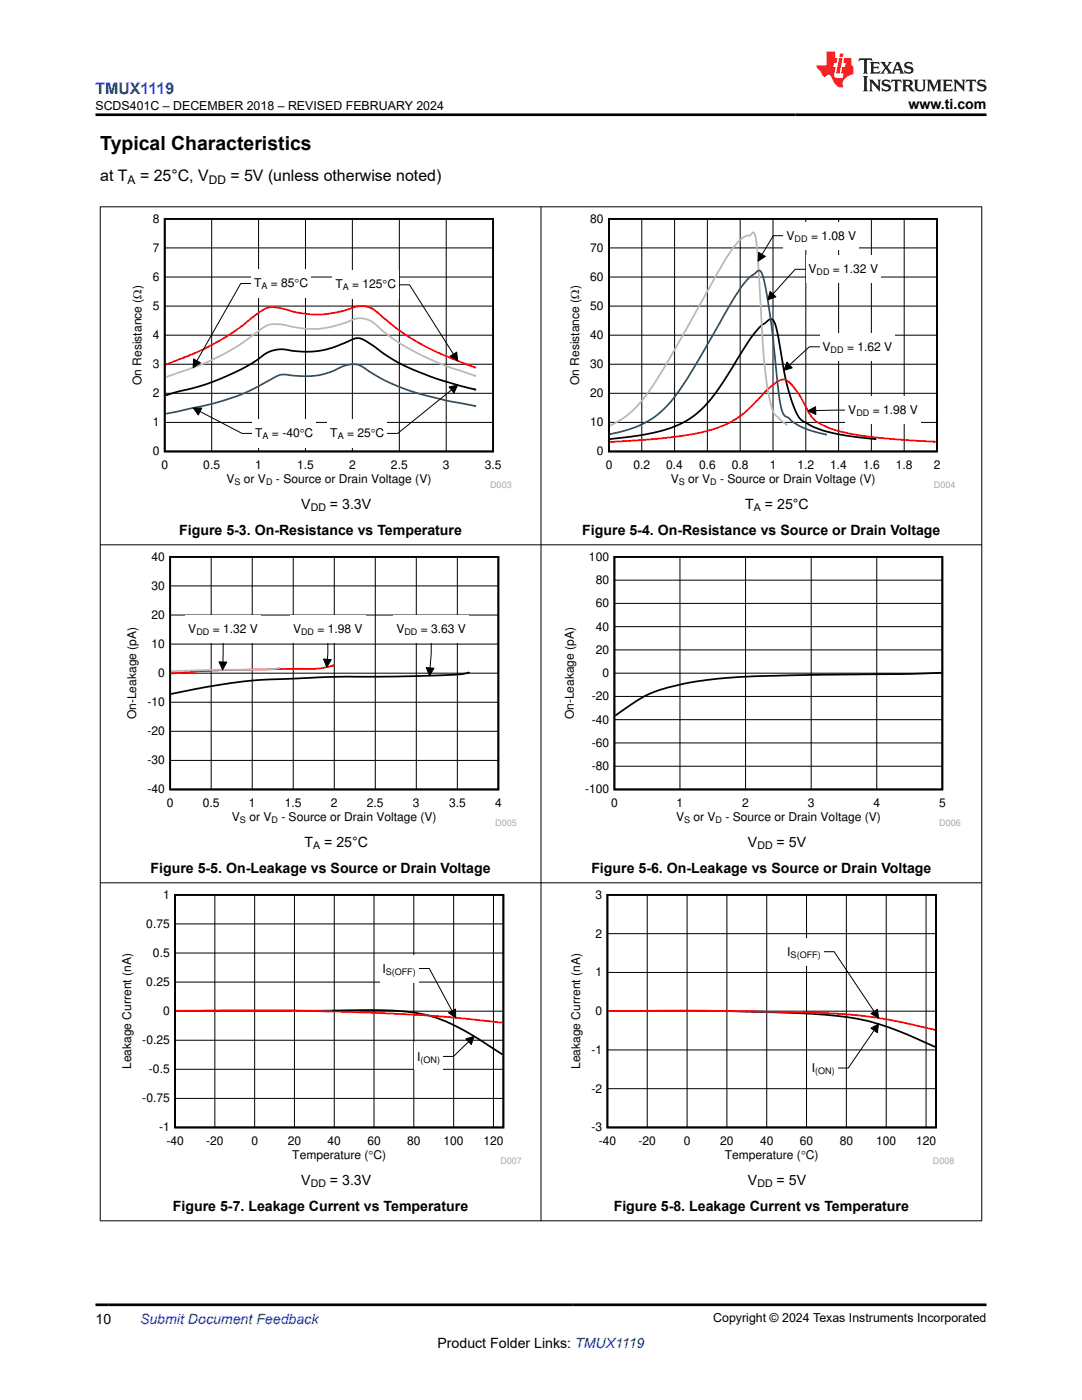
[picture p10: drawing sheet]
<svg xmlns="http://www.w3.org/2000/svg" width="216mm" height="279mm" viewBox="0 0 216 279" stroke-linecap="round" stroke-linejoin="round" font-family="sans-serif">
<path d="M32.9 43.7h65.5v46.4h-65.5zM94.7 77.7h.1l-7.1-1.9-4.1-1.6-3.6-1.6-3.9-2.4a17.4 17.4 0 0 0-4.4-2.7 7.5 7.5 0 0 0-3.3 1.1l-2.1 .8-2.3 .6-2.3 .2-2.6-.1a11.6 11.6 0 0 0-4.3-.2h-.3a15.7 15.7 0 0 0-4.1 2.5l-3.4 1.8-4.9 2.1-2.5 .9-6.6 1.7" fill="none" stroke="#000" stroke-width=".35"/>
<g fill="none" stroke="#000" stroke-width=".2">
<path d="M32.9 55.3h65.5M32.9 49.5h65.5M42.2 43.7v46.4M51.6 43.7v46.4M61 43.7v46.4M70.3 43.7v46.4M79.7 43.7v46.4M89 43.7v46.4M32.9 78.5h65.5M32.9 72.7h65.5M32.9 66.9h65.5M32.9 61.1h65.5"/>
<path d="M89.6 77.2l1.7-.4-.7 1.6zM90.1 77.8l-10.8 8.7h-2.1M32.9 84.3h65.5"/>
</g>
<path d="M33 72.8l5.5-2.2 2.9-1.3 4.1-2.3 3.6-2.6a15.3 15.3 0 0 1 4.6-3.1 15.6 15.6 0 0 1 5.4 1l2.3 .4a22 22 0 0 0 9.8-1.5 4.8 4.8 0 0 1 4.7 1.6l4.1 3.4 4.4 2.7 3.6 1.7 6.8 2.8-.1-.1" fill="none" stroke="#f00" stroke-width=".35"/>
<path d="M94.7 75h.1l-6.1-2.1-4.3-1.9-4.7-2.5-3.6-2.7a5.6 5.6 0 0 0-4.6-2.3l-5.7 1.8a19.9 19.9 0 0 1-9.5-.5 5.1 5.1 0 0 0-4.9 1.4l-3.6 2.6-4.1 2.4-3.9 1.7-6.8 2.4" fill="none" stroke="#b8b8b8" stroke-width=".35"/>
<path d="M94.7 81h.1l-5.6-1-7.4-2-4.6-1.9-3.9-2.2a4.9 4.9 0 0 0-6.2-.2 17.5 17.5 0 0 1-10.5 1l-1.3 .4-5.7 3-3.3 1.3-4.9 1.4-8.4 1.8" fill="none" stroke="#295c75" stroke-width=".35"/>
<path d="M89.6 77.2l1.7-.4-.7 1.6z" fill="#000"/>
<path d="M65.4 83.6h11.8v5.8h-11.8z" fill-rule="evenodd" fill="#fff"/>
<path d="M89.8 71.1l1.3-.8 .2 1.7z" fill="#000"/>
<path d="M79.6 56.8h2.1l8.8 13.9M89.8 71.1l1.3-.8 .2 1.7z" fill="none" stroke="#000" stroke-width=".2"/>
<path d="M66.4 54h13.2v5.7h-13.2z" fill-rule="evenodd" fill="#fff"/>
<path d="M38.6 71.6l1.4 .8-1.5 1z" fill="#000"/>
<path d="M50.2 56.6h-2.2l-8.7 15.4M38.6 71.6l1.4 .8-1.5 1z" fill="none" stroke="#000" stroke-width=".2"/>
<path d="M50.2 53.7h11.8v5.7h-11.8z" fill-rule="evenodd" fill="#fff"/>
<path d="M38.5 81.4h1.8l-.7 1.4z" fill="#000"/>
<path d="M38.5 81.4h1.8l-.7 1.4zM39.9 82.1l8.4 4.4h2.1" fill="none" stroke="#000" stroke-width=".2"/>
<g fill="#fff">
<path d="M50.4 83.6h12.7v5.8h-12.7z" fill-rule="evenodd"/>
<path d="M113.3 42.7h77.3v54.8h-77.3z" fill-rule="evenodd"/>
</g>
<path d="M121.5 43.7h65.5v46.4h-65.5zM121.7 87.6l5.6-.6 3.1-.6 3-.9 2.9-1.2a21.2 21.2 0 0 0 8-8l3.7-6.1a18 18 0 0 1 5.5-6.4l.3-.1a1 1 0 0 1 .9 .9l1.1 5.3a43.9 43.9 0 0 0 3.3 12.8 5.8 5.8 0 0 0 2.8 2.3l2.5 1 2.8 .7 7.5 .9h-.2" fill="none" stroke="#000" stroke-width=".35"/>
<g fill="none" stroke="#000" stroke-width=".2">
<path d="M121.5 55.3h65.5M121.5 49.5h65.5M128.1 43.7v46.4M134.6 43.7v46.4M141.1 43.7v46.4M147.7 43.7v46.4M154.2 43.7v46.4M160.8 43.7v46.4M167.3 43.7v46.4M173.9 43.7v46.4M180.4 43.7v46.4M121.5 78.5h65.5"/>
<path d="M121.5 72.7h65.5M121.5 66.9h65.5M121.5 61.1h65.5M157 72.3l1.1 1.1-1.7 .5zM163.6 69.2h-2.1l-3.9 3.6M121.5 84.3h65.5"/>
</g>
<path d="M186.3 88.1l.2 .1-10.7-.8-4.6-.6-2.7-.5a14.1 14.1 0 0 1-6.2-2.7l-1.1-1.6a15.8 15.8 0 0 0-4.3-6.1 2.69 2.69 0 0 0-2.7 .9l-2.4 2.4a20.4 20.4 0 0 1-13.5 7.4l-7.1 1-9.5 .6" fill="none" stroke="#f00" stroke-width=".35"/>
<path d="M156.9 84.7l.1 .1-.3-.3a9.7 9.7 0 0 1-2.5-2.5l-.6-2.1a96.3 96.3 0 0 1-1.7-17.5 142.8 142.8 0 0 0-1.2-15.4l-.3-.6-.3 .1a1 1 0 0 1-1.2 .6 12.6 12.6 0 0 0-4.4 5.1l-10.6 18.8-4.1 6.7-1.6 2.2-2 2.1-2 1.6-2.5 1.3" fill="none" stroke="#b8b8b8" stroke-width=".35"/>
<path d="M121.7 86.7l3.8-1 3-1.2 2.7-1.8 2.2-2 1.6-2 2.4-3.5 9.1-15.8a14.1 14.1 0 0 1 4.9-5.4 .8 .8 0 0 1 .7 .8 130.9 130.9 0 0 1 2.9 20.1l.5 4.7 .4 1.9a2.34 2.34 0 0 0 1.6 2 14.5 14.5 0 0 0 7.3 3.2h-.1" fill="none" stroke="#295c75" stroke-width=".35"/>
<path d="M157 72.3l1.1 1.1-1.7 .5z" fill="#000"/>
<path d="M163.6 66.5h15v5.4h-15z" fill-rule="evenodd" fill="#fff"/>
<path d="M161.2 82l1.5-.8 .1 1.5z" fill="#000"/>
<path d="M161.2 82l1.5-.8 .1 1.5zM168.7 81.8l-5.9 .1" fill="none" stroke="#000" stroke-width=".2"/>
<path d="M168.7 79.1h15v5.5h-15z" fill-rule="evenodd" fill="#fff"/>
<path d="M151.4 50.4l1.3 .8-1.4 .9z" fill="#000"/>
<path d="M151.4 50.4l1.3 .8-1.4 .9zM156.4 47h-2.1l-2.2 3.8" fill="none" stroke="#000" stroke-width=".2"/>
<path d="M156.4 44.3h15v5.5h-15z" fill-rule="evenodd" fill="#fff"/>
<path d="M153.7 58.2l1.1 1-1.6 .7z" fill="#000"/>
<path d="M153.7 58.2l1.1 1-1.6 .7zM160.8 53.7h-2.1l-4.5 5" fill="none" stroke="#000" stroke-width=".2"/>
<g fill="#fff">
<path d="M160.8 51h15v5.5h-15z" fill-rule="evenodd"/>
<path d="M24.9 110.2h78.2v54.7h-78.2z" fill-rule="evenodd"/>
</g>
<path d="M34 111.1h65.4v46.5h-65.4zM93.4 134.3l.1-.1-.4 .1a122.8 122.8 0 0 1-14.9 .7l-11.5 .1-6.6 .3a117.5 117.5 0 0 0-26 3.1" fill="none" stroke="#000" stroke-width=".35"/>
<g fill="none" stroke="#000" stroke-width=".2">
<path d="M34 116.9h65.5M42.1 111.1v46.5M50.3 111.1v46.5M58.5 111.1v46.5M66.7 111.1v46.5M74.9 111.1v46.5M83.1 111.1v46.5M91.3 111.1v46.5M34 134.3h65.5M34 128.5h65.5M34 122.7h65.5M43.7 132.1h1.6l-.9 1.6z"/>
<path d="M44.5 128.3v3.8M34 151.8h65.5M34 145.9h65.5M34 140.1h65.5"/>
</g>
<path d="M66.4 132.8h.2a18.9 18.9 0 0 1-7.5 .7l-10.4 .2a164.7 164.7 0 0 0-14.6 .7" fill="none" stroke="#f00" stroke-width=".35"/>
<path d="M55.6 133.3h.1l-2.7 .3-10.2 .1-8.7 .3" fill="none" stroke="#b8b8b8" stroke-width=".35"/>
<path d="M43.7 132.1h1.6l-.9 1.6z" fill="#000"/>
<path d="M37 122.9h15v5.4h-15z" fill-rule="evenodd" fill="#fff"/>
<path d="M64.5 131.5l1.6 .1-.9 1.5z" fill="#000"/>
<path d="M64.5 131.5l1.6 .1-.9 1.5zM65.4 128.3l-.1 3.3" fill="none" stroke="#000" stroke-width=".2"/>
<path d="M57.9 122.9h15v5.4h-15z" fill-rule="evenodd" fill="#fff"/>
<path d="M85.1 133.2l1.5 .2-.9 1.5z" fill="#000"/>
<path d="M85.1 133.2l1.5 .2-.9 1.5zM86 128.3l-.2 5" fill="none" stroke="#000" stroke-width=".2"/>
<g fill="#fff">
<path d="M78.6 122.9h14.9v5.4h-14.9z" fill-rule="evenodd"/>
<path d="M112.2 110.2h79.5v54.7h-79.5z" fill-rule="evenodd"/>
</g>
<path d="M122.6 111.1h65.4v46.5h-65.4zM187.9 134.3l-7.7 .2-19 .2-13.1 .4a60.4 60.4 0 0 0-18.3 3.3 48.5 48.5 0 0 0-7 4.4" fill="none" stroke="#000" stroke-width=".35"/>
<g fill="none" stroke="#000" stroke-width=".2">
<path d="M122.6 115.8h65.4M135.7 111.1v46.5M148.8 111.1v46.5M161.9 111.1v46.5M174.9 111.1v46.5M122.6 139h65.4M122.6 134.3h65.4M122.6 129.7h65.4M122.6 125.1h65.4M122.6 120.4h65.4M122.6 152.9h65.4M122.6 148.3h65.4"/>
<path d="M122.6 143.6h65.4"/>
</g>
<path d="M23.9 177.6h80.2v54.8h-80.2z" fill-rule="evenodd" fill="#fff"/>
<path d="M34.9 178.6h65.5v46.4h-65.5zM35.1 201.8l25.6-.1a277.3 277.3 0 0 1 20 .1 29 29 0 0 1 13.9 5l5.7 3.7" fill="none" stroke="#000" stroke-width=".35"/>
<g fill="none" stroke="#000" stroke-width=".2">
<path d="M42.9 178.6v46.4M50.8 178.6v46.4M58.8 178.6v46.4M66.7 178.6v46.4M74.6 178.6v46.4M82.6 178.6v46.4M90.5 178.6v46.4M98.5 178.6v46.4M34.9 196h65.6M34.9 190.2h65.6M34.9 184.4h65.6M83.5 193.3h2.2l4.5 8.4"/>
<path d="M34.9 219.2h65.6M34.9 213.4h65.6M34.9 207.6h65.6M34.9 201.8h65.6M89.5 202.1l1.4-.7v1.7z"/>
</g>
<path d="M35.1 201.7a621.3 621.3 0 0 1 55.8 1.4l9.4 1" fill="none" stroke="#f00" stroke-width=".35"/>
<path d="M89.5 202.1l1.4-.7v1.7z" fill="#000"/>
<path d="M75.8 190.6h7.7v5.4h-7.7z" fill-rule="evenodd" fill="#fff"/>
<path d="M93 207.3l1.6-.5-.6 1.7z" fill="#000"/>
<path d="M93 207.3l1.6-.5-.6 1.7zM93.5 207.9l-3 2.9h-2.1" fill="none" stroke="#000" stroke-width=".2"/>
<g fill="#fff">
<path d="M82.7 208.1h5.7v5.5h-5.7z" fill-rule="evenodd"/>
<path d="M113.5 177.6h76.9v54.8h-76.9z" fill-rule="evenodd"/>
</g>
<path d="M121.2 178.6h65.6v46.4h-65.6zM121.4 201.8a576.8 576.8 0 0 1 43.3 .7 49.5 49.5 0 0 1 19.4 5.3l2.5 1.1" fill="none" stroke="#000" stroke-width=".35"/>
<g fill="none" stroke="#000" stroke-width=".2">
<path d="M129.2 178.6v46.4M137.1 178.6v46.4M145 178.6v46.4M153 178.6v46.4M160.9 178.6v46.4M168.9 178.6v46.4M176.8 178.6v46.4M184.8 178.6v46.4M121.2 194.1h65.6M121.2 186.3h65.6M121.2 217.3h65.6M121.2 209.5h65.6"/>
<path d="M121.2 201.8h65.6M173.8 205.2l1.5-.8-.2 1.7zM174.4 205.6l-5.1 7.5h-2.2"/>
</g>
<path d="M121.4 201.8a831.9 831.9 0 0 1 47.8 .7 110.3 110.3 0 0 1 17.4 3" fill="none" stroke="#f00" stroke-width=".35"/>
<path d="M173.8 205.2l1.5-.8-.2 1.7z" fill="#000"/>
<path d="M161.5 210.4h5.6v5.5h-5.6z" fill-rule="evenodd" fill="#fff"/>
<path d="M173.8 202.3l1.3-.9 .2 1.8z" fill="#000"/>
<path d="M164.3 189.9h2.1l8 12M173.8 202.3l1.3-.9 .2 1.8z" fill="none" stroke="#000" stroke-width=".2"/>
<path d="M156.6 187.2h7.7v5.5h-7.7z" fill-rule="evenodd" fill="#fff"/>
<path d="M19.9 41.3h176.1M20 41.2v202.5M107.9 41.2v202.5M195.9 41.2v202.5M19.9 108.7h176.1M19.9 176.2h176.1M19.9 243.6h176.1" fill="none" stroke="#000" stroke-width=".2"/>
<path d="M171.5 11.6l-.2 .6 .5-.2h.6v.1v2.2l-.2 .4h1l-.2-.4v-2.2v-.1h.5l.5 .2-.1-.6zM173.6 12.4l.2 .3v1.6l-.2 .4h1.9l.1-.6a1.08 1.08 0 0 1-1.3 .2v-.7h.6l.4 .2v-.7l-.4 .2h-.6v-.5l.2-.2a1 1 0 0 1 1 .3l-.1-.5zM175.7 12.4l.9 1.1-1 1.2h.9l-.2-.2 .5-.8 .4 .8-.2 .2h1.6l-.2-.2 .2-.5h.9l.1 .5-.1 .2h.9l-.2-.4-.8-1.9h-.5l-.9 2.1-.9-1.1 .9-1h-.8l.2 .2-.4 .6-.4-.6 .2-.2zM179 12.8l.4 1h-.7zM180.7 12.5a.65 .65 0 0 0-.2 .7 .65 .65 0 0 0 .6 .5l.6 .1 .1 .3a.79 .79 0 0 1-.7 .4 .79 .79 0 0 1-.7-.5l.1 .7 .2-.1a.93 .93 0 0 0 1.1 0 .93 .93 0 0 0 .4-.9 1.46 1.46 0 0 0-1.2-.6l-.1-.3a1.09 1.09 0 0 1 1.2 .2l-.2-.6-.1 .1-.5-.2zM172.2 15.2l.2 .4v2.2l-.2 .4h1l-.2-.4v-2.2l.2-.4zM173.4 15.9l.2 .4v1.5l-.2 .4h.8l-.3-.4 .1-1.3 1.6 1.8v-2l.2-.4h-.7l.1 .2 .1 1.1-1.2-1.3zM176.2 16a.65 .65 0 0 0-.2 .8 .65 .65 0 0 0 .6 .4l.6 .2 .1 .2a.79 .79 0 0 1-.7 .4 .79 .79 0 0 1-.7-.5l.1 .7 .2-.1a.93 .93 0 0 0 1.1 .1 .93 .93 0 0 0 .4-1 1.46 1.46 0 0 0-1.2-.5l-.1-.4a1.09 1.09 0 0 1 1.2 .2l-.1-.6-.2 .1-.5-.1zM177.9 15.9l-.1 .6a.63 .63 0 0 1 .8-.3v1.6l-.3 .4h1l-.2-.4v-1.6a.66 .66 0 0 1 .8 .3l-.1-.6zM180 15.9l.2 .4v1.5l-.2 .4h1l-.2-.2-.1-.7h.5l.1 .2a.79 .79 0 0 0 1.2 .6l-1-.9a.61 .61 0 0 0 .6-.6 .61 .61 0 0 0-.5-.7zM180.8 16.2h.1a.47 .47 0 0 1 .5 .1 .47 .47 0 0 1 .1 .5l-.1 .1-.7 .1zM182.3 15.9l.2 .2a2.27 2.27 0 0 0 .4 2 1.04 1.04 0 0 0 1.7-.7v-1.3l.2-.2h-.8l.2 .4v1.1a.6 .6 0 0 1-.6 .6 .6 .6 0 0 1-.6-.6v-1.1l.3-.4zM184.9 15.9l.2 .4v1.5l-.2 .4h.8l-.3-.4v-1.4l.9 1.9 .9-1.9v1.4l-.3 .4h1l-.2-.4v-1.5l.2-.4h-.8l-.7 1.5-.6-1.5zM188.1 15.9l.2 .4v1.5l-.2 .4h1.9l.1-.6a1.09 1.09 0 0 1-1.3 .2v-.7h.6l.4 .2v-.6l-.4 .2h-.6v-.6l.2-.1a1.01 1.01 0 0 1 1 .3l-.1-.6zM190.2 15.9l.3 .4v1.5l-.3 .4h.8l-.2-.4v-1.3l1.6 1.8v-2l.2-.4h-.7l.2 .2v1.1l-1.2-1.3zM192.8 15.9l-.1 .6a.63 .63 0 0 1 .8-.3v1.6l-.3 .4h1l-.2-.4v-1.6a.66 .66 0 0 1 .8 .3l-.1-.6zM195.2 16a.65 .65 0 0 0-.2 .8 .65 .65 0 0 0 .6 .4l.6 .2 .2 .2a.79 .79 0 0 1-.7 .4 .79 .79 0 0 1-.7-.5l.1 .7 .2-.1a.93 .93 0 0 0 1 .1 .93 .93 0 0 0 .5-1 1.46 1.46 0 0 0-1.3-.5v-.4a1.09 1.09 0 0 1 1.2 .2l-.2-.6-.2 .1-.5-.1z" fill="#231f20"/>
<path d="M164.9 10.3v2.7h-2l.1 .4 .8 1a.95 .95 0 0 0 1 .9 .59 .59 0 0 1 .5-.4 .59 .59 0 0 1 .5 .3l.4 .8a1.59 1.59 0 0 0 2.1 1.4 1.61 1.61 0 0 1 1-2.3l1-.3-.1-1.5a1.59 1.59 0 0 1-.3-1.7h-1.5l-.2 .9h.6l-.2 .9h-.5l-.2 .9v.3l.4 .1-.1 .9h-.7a.73 .73 0 0 1-1-.7l.3-1.5h-.5l.1-.9h.5l.2-.9h-.5v-1.3zM167.4 11.6l-.6 3.1h.7l.6-3.1zM167.6 10.7l-.1 .6h.7l.1-.6z" fill="#ed1c24"/>
<path d="M19 22.9h177.8M19 260.4h177.8" fill="none" stroke="#000" stroke-width=".53"/>
<text font-size="3.9" x="20" y="29.9">Typical Characteristics</text>
<text font-size="3.2" fill="#00f" x="19" y="18.7">TMUX1119</text>
<g font-size="3.2">
<text x="20" y="36.1">at T</text>
<text x="27.9" y="36.1">= 25°C, V</text>
<text x="46" y="36.1">= 5V (unless otherwise noted)</text>
</g>
<g font-size="2.8">
<text x="181.3" y="21.8">www.ti.com</text>
<text x="60.1" y="101.5">V</text>
<text x="65.8" y="101.5">= 3.3V</text>
<text x="148.7" y="101.5">T</text>
<text x="152.6" y="101.5">= 25°C</text>
<text x="35.8" y="106.7">Figure 5-3. On-Resistance vs Temperature</text>
<text x="116.2" y="106.7">Figure 5-4. On-Resistance vs Source or Drain Voltage</text>
<text x="60.8" y="169">T</text>
<text x="64.7" y="169">= 25°C</text>
<text x="149.2" y="169">V</text>
<text x="155" y="169">= 5V</text>
<text x="30" y="174.2">Figure 5-5. On-Leakage vs Source or Drain Voltage</text>
<text x="118" y="174.2">Figure 5-6. On-Leakage vs Source or Drain Voltage</text>
<text x="60.1" y="236.4">V</text>
<text x="65.8" y="236.4">= 3.3V</text>
<text x="149.2" y="236.4">V</text>
<text x="155" y="236.4">= 5V</text>
<text x="34.5" y="241.6">Figure 5-7. Leakage Current vs Temperature</text>
<text x="122.5" y="241.6">Figure 5-8. Leakage Current vs Temperature</text>
<text x="19" y="264.2">10</text>
<text x="87.3" y="269">Product Folder Links: TMUX1119</text>
</g>
<text font-size="2.8" fill="#00f" x="27.9" y="264.2">Submit Document Feedback</text>
<g font-size="2.5">
<text x="19.1" y="21.9">SCDS401C – DECEMBER 2018 – REVISED FEBRUARY 2024</text>
<text x="142.3" y="263.9">Copyright © 2024 Texas Instruments Incorporated</text>
</g>
<g font-size="2.4">
<text x="25.5" y="36.7">A</text>
<text x="41.7" y="36.7">DD</text>
<text x="30.5" y="44.5">8</text>
<text x="117.8" y="44.5">80</text>
<text x="156.9" y="47.9">V</text>
<text x="161.8" y="47.9">= 1.08 V</text>
<text x="30.5" y="50.3">7</text>
<text x="117.8" y="50.3">70</text>
<text x="30.5" y="56.1">6</text>
<text x="50.7" y="57.3">T</text>
<text x="54" y="57.3">= 85qC</text>
<text x="66.9" y="57.5">T</text>
<text x="70.3" y="57.5">= 125qC</text>
<text x="117.8" y="56.1">60</text>
<text x="161.3" y="54.6">V</text>
<text x="166.2" y="54.6">= 1.32 V</text>
<text x="30.5" y="61.9">5</text>
<text x="117.8" y="61.9">50</text>
<text x="30.5" y="67.7">4</text>
<text x="117.8" y="67.7">40</text>
<text x="164.1" y="70">V</text>
<text x="169" y="70">= 1.62 V</text>
<text x="28.2" y="76.8" transform="rotate(-90 28.2 76.8)">On Resistance (:)</text>
<text x="30.5" y="73.5">3</text>
<text x="115.6" y="76.8" transform="rotate(-90 115.6 76.8)">On Resistance (:)</text>
<text x="117.8" y="73.5">30</text>
<text x="30.5" y="79.3">2</text>
<text x="117.8" y="79.3">20</text>
<text x="169.3" y="82.7">V</text>
<text x="174.1" y="82.7">= 1.98 V</text>
<text x="30.5" y="85.1">1</text>
<text x="50.9" y="87.2">T</text>
<text x="54.3" y="87.2">= -40qC</text>
<text x="65.9" y="87.2">T</text>
<text x="69.2" y="87.2">= 25qC</text>
<text x="117.8" y="85.1">10</text>
<text x="30.5" y="90.9">0</text>
<text x="32.2" y="93.6">0</text>
<text x="40.6" y="93.6">0.5</text>
<text x="50.9" y="93.6">1</text>
<text x="59.3" y="93.6">1.5</text>
<text x="69.7" y="93.6">2</text>
<text x="78" y="93.6">2.5</text>
<text x="88.4" y="93.6">3</text>
<text x="96.7" y="93.6">3.5</text>
<text x="119.1" y="90.9">0</text>
<text x="120.9" y="93.6">0</text>
<text x="126.4" y="93.6">0.2</text>
<text x="132.9" y="93.6">0.4</text>
<text x="139.5" y="93.6">0.6</text>
<text x="146" y="93.6">0.8</text>
<text x="153.6" y="93.6">1</text>
<text x="159.1" y="93.6">1.2</text>
<text x="165.7" y="93.6">1.4</text>
<text x="172.2" y="93.6">1.6</text>
<text x="178.8" y="93.6">1.8</text>
<text x="186.3" y="93.6">2</text>
<text x="45.2" y="96.4">V</text>
<text x="48.7" y="96.4">or V</text>
<text x="55.1" y="96.4">- Source or Drain Voltage (V)</text>
<text x="133.8" y="96.4">V</text>
<text x="137.3" y="96.4">or V</text>
<text x="143.7" y="96.4">- Source or Drain Voltage (V)</text>
<text x="30.2" y="111.9">40</text>
<text x="117.5" y="111.9">100</text>
<text x="30.2" y="117.7">30</text>
<text x="118.9" y="116.6">80</text>
<text x="30.2" y="123.5">20</text>
<text x="118.9" y="125.9">40</text>
<text x="118.9" y="121.2">60</text>
<text x="30.2" y="129.3">10</text>
<text x="37.6" y="126.4">V</text>
<text x="42.5" y="126.4">= 1.32 V</text>
<text x="58.5" y="126.4">V</text>
<text x="63.3" y="126.4">= 1.98 V</text>
<text x="79.1" y="126.4">V</text>
<text x="84" y="126.4">= 3.63 V</text>
<text x="118.9" y="130.5">20</text>
<text x="31.6" y="135.1">0</text>
<text x="120.2" y="135.1">0</text>
<text x="27.2" y="143.6" transform="rotate(-90 27.2 143.6)">On-Leakage (pA)</text>
<text x="29.4" y="140.9">-10</text>
<text x="114.5" y="143.6" transform="rotate(-90 114.5 143.6)">On-Leakage (pA)</text>
<text x="118.1" y="139.8">-20</text>
<text x="29.4" y="146.7">-20</text>
<text x="118.1" y="149.1">-60</text>
<text x="118.1" y="144.4">-40</text>
<text x="29.4" y="152.5">-30</text>
<text x="118.1" y="153.7">-80</text>
<text x="29.4" y="158.3">-40</text>
<text x="33.3" y="161.1">0</text>
<text x="40.5" y="161.1">0.5</text>
<text x="49.7" y="161.1">1</text>
<text x="56.8" y="161.1">1.5</text>
<text x="66" y="161.1">2</text>
<text x="73.2" y="161.1">2.5</text>
<text x="82.4" y="161.1">3</text>
<text x="89.6" y="161.1">3.5</text>
<text x="98.8" y="161.1">4</text>
<text x="116.7" y="158.3">-100</text>
<text x="121.9" y="161.1">0</text>
<text x="135" y="161.1">1</text>
<text x="148.1" y="161.1">2</text>
<text x="161.2" y="161.1">3</text>
<text x="174.3" y="161.1">4</text>
<text x="187.4" y="161.1">5</text>
<text x="46.3" y="163.9">V</text>
<text x="49.8" y="163.9">or V</text>
<text x="56.1" y="163.9">- Source or Drain Voltage (V)</text>
<text x="134.9" y="163.9">V</text>
<text x="138.4" y="163.9">or V</text>
<text x="144.8" y="163.9">- Source or Drain Voltage (V)</text>
<text x="32.5" y="179.4">1</text>
<text x="118.8" y="179.4">3</text>
<text x="29.2" y="185.2">0.75</text>
<text x="30.5" y="191">0.5</text>
<text x="118.8" y="187.1">2</text>
<text x="157.1" y="190.8">I</text>
<text x="29.2" y="196.8">0.25</text>
<text x="76.3" y="194.1">I</text>
<text x="118.8" y="194.9">1</text>
<text x="32.5" y="202.6">0</text>
<text x="118.8" y="202.6">0</text>
<text x="28.4" y="208.4">-0.25</text>
<text x="26.2" y="213.4" transform="rotate(-90 26.2 213.4)">Leakage Current (nA)</text>
<text x="29.7" y="214.2">-0.5</text>
<text x="83.2" y="211.7">I</text>
<text x="115.8" y="213.4" transform="rotate(-90 115.8 213.4)">Leakage Current (nA)</text>
<text x="118" y="210.3">-1</text>
<text x="162" y="214">I</text>
<text x="28.4" y="220">-0.75</text>
<text x="118" y="218.1">-2</text>
<text x="31.7" y="225.8">-1</text>
<text x="118" y="225.8">-3</text>
<text x="33.2" y="228.5">-40</text>
<text x="41.1" y="228.5">-20</text>
<text x="50.2" y="228.5">0</text>
<text x="57.4" y="228.5">20</text>
<text x="58.3" y="231.3">Temperature (qC)</text>
<text x="65.4" y="228.5">40</text>
<text x="73.3" y="228.5">60</text>
<text x="81.2" y="228.5">80</text>
<text x="88.5" y="228.5">100</text>
<text x="96.5" y="228.5">120</text>
<text x="119.5" y="228.5">-40</text>
<text x="127.4" y="228.5">-20</text>
<text x="136.4" y="228.5">0</text>
<text x="143.7" y="228.5">20</text>
<text x="144.6" y="231.3">Temperature (qC)</text>
<text x="151.7" y="228.5">40</text>
<text x="159.6" y="228.5">60</text>
<text x="167.5" y="228.5">80</text>
<text x="174.8" y="228.5">100</text>
<text x="182.8" y="228.5">120</text>
</g>
<g font-size="2.1">
<text x="62" y="102.1">DD</text>
<text x="150.4" y="102.1">A</text>
<text x="62.5" y="169.5">A</text>
<text x="151.1" y="169.5">DD</text>
<text x="62" y="237">DD</text>
<text x="151.1" y="237">DD</text>
</g>
<g font-size="1.8">
<text x="158.6" y="48.3">DD</text>
<text x="52.2" y="57.7">A</text>
<text x="68.4" y="57.9">A</text>
<text x="162.9" y="55">DD</text>
<text x="165.7" y="70.4">DD</text>
<text x="170.9" y="83.1">DD</text>
<text x="52.4" y="87.6">A</text>
<text x="67.4" y="87.6">A</text>
<text x="46.8" y="96.8">S</text>
<text x="53.1" y="96.8">D</text>
<text x="135.4" y="96.8">S</text>
<text x="141.7" y="96.8">D</text>
<text x="39.2" y="126.8">DD</text>
<text x="60.1" y="126.8">DD</text>
<text x="80.7" y="126.8">DD</text>
<text x="47.9" y="164.3">S</text>
<text x="54.2" y="164.3">D</text>
<text x="136.5" y="164.3">S</text>
<text x="142.8" y="164.3">D</text>
<text x="157.8" y="191.2">S(OFF)</text>
<text x="77" y="194.5">S(OFF)</text>
<text x="83.9" y="212.1">(ON)</text>
<text x="162.7" y="214.4">(ON)</text>
</g>
<g font-size="1.8" fill="#a8a8a8">
<text x="97.8" y="97.4">D003</text>
<text x="186.4" y="97.4">D004</text>
<text x="98.8" y="164.9">D005</text>
<text x="187.4" y="164.9">D006</text>
<text x="99.8" y="232.3">D007</text>
<text x="186.2" y="232.3">D008</text>
</g>
</svg>
